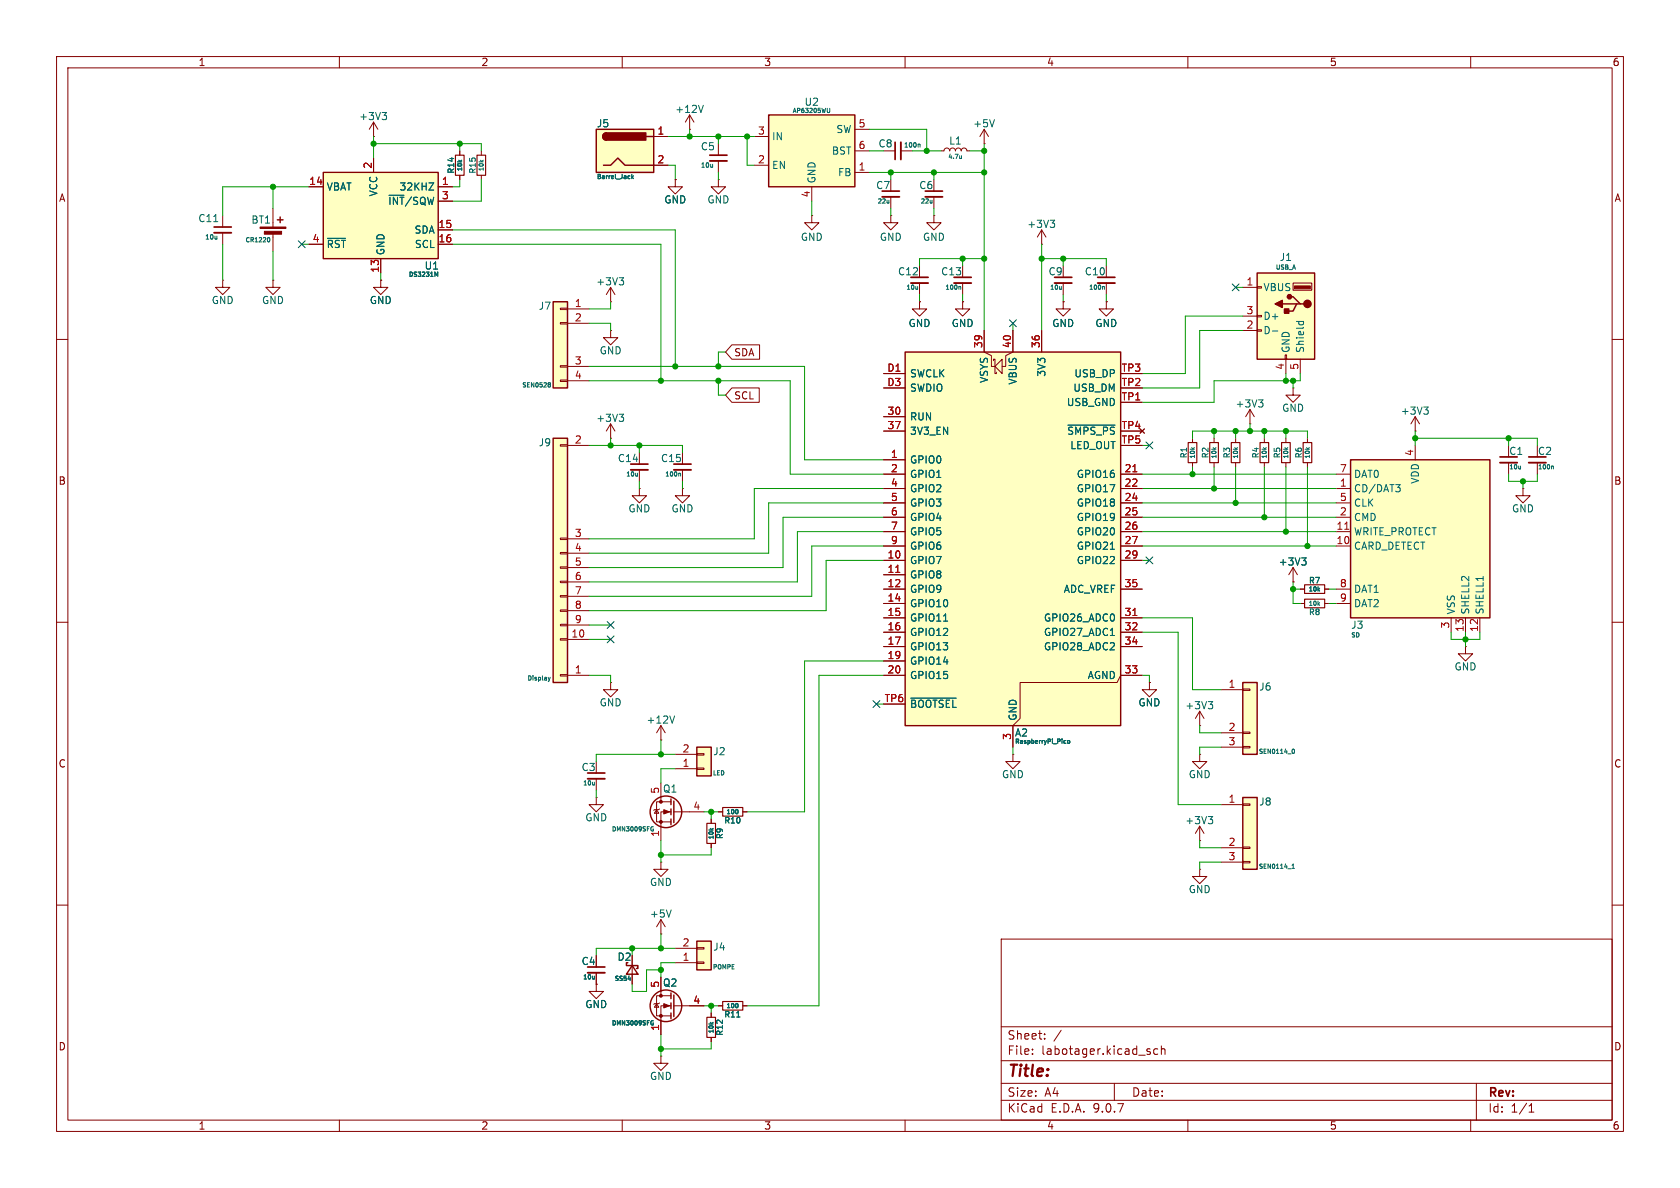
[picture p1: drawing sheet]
<svg xmlns="http://www.w3.org/2000/svg" width="297mm" height="210mm" viewBox="0 0 297 210" stroke-linecap="round" stroke-linejoin="round" font-family="sans-serif">
<g fill="none" stroke="#840000" stroke-width=".18">
<path d="M10 10h277v190h-277zM12 12h273v186h-273zM60 10v2M110 10v2M160 10v2M210 10v2M260 10v2M119.4 31.8v1.2h1.2l-1.2 1.3-1.3-1.3h1.3M119.4 31.8h.1M121.9 22.9h.1M121.9 20.3l.8 1.3M121.9 20.3l-.7 1.3"/>
<path d="M121.9 20.3v2.6M127 31.8v1.2h1.3l-1.3 1.3-1.3-1.3h1.3M127 31.8h.1M127 25.4v2M127 28.4v2.1M10 60h2M285 60h2M120.6 86.4v1.2h1.3l-1.3 1.3-1.2-1.3h1.2M120.6 86.4h.1M120.6 80v2M120.6 83.1v2M269.2 86.4v1.2h1.3l-1.3 1.3-1.2-1.3h1.2"/>
<path d="M269.2 86.4h.1M271.8 81.8v2M10 110h2M229.9 104.1h.7M234.2 104.1h.7M259.1 114.3v1.3h1.2l-1.2 1.2-1.3-1.2h1.3M259.1 114.3h.1M285 110h2M10 160h2M177 166h108v32h-108zM285 160h2M60 198v2"/>
<path d="M110 198v2M160 198v2M177 194.5h108M177 191.5h108M177 187.5h108M177 181.5h108M182.5 186.3v.1M182.5 185.5v.1M184.7 183.6v.1M184.7 182.8v.1M187.6 182.1l-1.3 2M197 191.5v3"/>
<path d="M203.2 185.9l.2 .2-.2 .3M203.2 185.4l.1 .1M204.7 185.5l-.5-.1-.2 .3v.4l.1 .2h.6M205.3 185.5l.2-.1 .4 .1 .1 .9M205.3 184.9v1.5M210 198v2M260 198v2M261 191.5v6.5M270.3 196.6h.9M270.3 195.5l.4-.4v1.5"/>
</g>
<path d="M230.6 103.4h3.6v1.5h-3.6z" fill="none" stroke="#840000" stroke-width=".2"/>
<path d="M125.5 27.4h3M119.1 82h3.1M270.3 80.8h3" fill="none" stroke="#840000" stroke-width=".3"/>
<path d="M125.5 28.4h3M119.1 83.1h3.1M270.3 81.8h3" fill="none" stroke="#840000" stroke-width=".33"/>
<path d="M124.3 18.6l-.4 1.3M126 29v.6M126 29.5h-.1M120.1 83.7l.2 .1v.4M274.4 82.4l.2 .1v.4" fill="none" stroke="#006464" stroke-width=".18"/>
<path d="M135.9 20.3h15.2v12.7h-15.2z" fill="#ffffc2"/>
<path d="M135.9 20.3h15.2v12.7h-15.2z" fill="none" stroke="#840000" stroke-width=".25"/>
<g fill="none" stroke="#840000" stroke-width=".18">
<path d="M133.3 24.1h2.6M133.3 29.2h2.6M143.5 38.1v1.3h-1.3l1.3 1.2 1.3-1.2h-1.3M143.5 38.1h.1M143.5 33v2.6M151.1 22.9h2.6M151.1 26.7h2.6M151.1 30.5h2.6M250.2 76.2h.1M250.2 73.7l.8 1.2M250.2 73.7l-.8 1.2M250.2 73.7v2.5"/>
<path d="M266.7 81.8v2M107.9 120.7v1.2h1.3l-1.3 1.3-1.2-1.3h1.2M107.9 120.7h.1M116.8 130.8h.1M116.8 128.3l.8 1.2M116.8 128.3l-.7 1.2M116.8 128.3v2.5M105.4 172v2M116.8 165.1h.1M116.8 162.6v2.5M116.8 162.6l-.7 1.2M116.8 162.6l.8 1.2"/>
</g>
<path d="M146.7 19.1v.7l-.3 .1M251.7 72h.8l-.4 .4M252.2 72.4l.3 .3v.3l-.3 .2M119.3 126.6l-.5 1.2M118.7 160.9l-.5 1.2" fill="none" stroke="#006464" stroke-width=".18"/>
<path d="M265.2 80.8h3M103.9 170.9h3" fill="none" stroke="#840000" stroke-width=".3"/>
<path d="M265.2 81.8h3M103.9 172h3" fill="none" stroke="#840000" stroke-width=".33"/>
<path d="M123.2 166.4h2.5v5.1h-2.5z" fill="#ffffc2"/>
<g fill="none" stroke="#840000" stroke-width=".25">
<path d="M118.6 141.2v1M118.6 143v1M118.6 144.8v1M119.1 141.6v3.8M123.2 166.4h2.5v5.1h-2.5z"/>
<circle cx="117.7" cy="143.5" r="2.79"/>
</g>
<path d="M105.4 141v1.2h-1.3l1.3 1.3 1.3-1.3h-1.3M105.4 141h.1M116.1 143.1l.4 .7h-.8zM116.6 143l-.1 .1h-.8l-.1 .2M116.8 141v.7M118.6 141.7h-2.5v3.6h2.5M118.6 143.5h-1.8v5.1M119.1 143.5h5.4M119.4 170.2h3.8M119.4 167.6h3.8M123.2 170.1h1.3v.2h-1.3zM123.2 167.5h1.3v.3h-1.3z" fill="none" stroke="#840000" stroke-width=".18"/>
<g fill="#840000" stroke="#840000" stroke-width=".18">
<path d="M117.3 143.1l1.1 .4-1.1 .4z"/>
<circle cx="116.8" cy="141.7" r=".25"/>
<circle cx="116.8" cy="145.3" r=".25"/>
</g>
<path d="M115.2 146.2h.3M115.4 146.6h.1v.2" fill="none" stroke="#006464" stroke-width=".18"/>
<path d="M238.8 81.3h24.6v27.9h-24.6z" fill="#ffffc2"/>
<path d="M238.8 81.3h24.6v27.9h-24.6z" fill="none" stroke="#840000" stroke-width=".25"/>
<g fill="none" stroke="#840000" stroke-width=".18">
<path d="M162.6 47v2M162.6 50v2.1M170.2 47v2M170.2 50v2.1M250.2 78.7v2.6M236.2 83.8h2.6M236.2 86.4h2.6M236.2 88.9h2.6M236.2 91.4h2.6M236.2 94h2.6M236.2 96.5h2.6M236.2 104.1h2.6"/>
<path d="M236.2 106.7h2.6M256.5 109.2v2.6M259.1 109.2v2.6M261.6 109.2v2.6M105.4 137.7v2M116.8 152.4v1.3h-1.2l1.2 1.2 1.3-1.2h-1.3M116.8 152.4h.1M125.7 144.8v.7M125.7 149.1v.8M127 143.5h.8M131.3 143.5h.8"/>
</g>
<path d="M169.6 50.6l.2 .1v.4M246.7 85.7h.8l-.4 .5M247.3 86.2l.2 .2v.3l-.2 .2M130.4 143.1l.1 .3-.1 .4" fill="none" stroke="#006464" stroke-width=".18"/>
<path d="M237.7 93.6h.8" fill="none" stroke="#a90000" stroke-width=".18"/>
<path d="M161 49h3.1M168.7 49h3M103.9 136.7h3" fill="none" stroke="#840000" stroke-width=".3"/>
<path d="M161 50h3.1M168.7 50h3M103.9 137.7h3" fill="none" stroke="#840000" stroke-width=".33"/>
<path d="M125 145.5h1.5v3.6h-1.5zM127.8 142.7h3.5v1.6h-3.5z" fill="none" stroke="#840000" stroke-width=".2"/>
<path d="M123.2 132.1h2.5v5.1h-2.5z" fill="#ffffc2"/>
<path d="M123.2 132.1h2.5v5.1h-2.5z" fill="none" stroke="#840000" stroke-width=".25"/>
<path d="M162.6 53.3v1.3h-1.3l1.3 1.3 1.2-1.3h-1.2M162.6 53.3h.1M195.6 53.3v1.3h-1.3l1.3 1.3 1.2-1.3h-1.2M195.6 53.3h.1M119.4 135.9h3.8M119.4 133.4h3.8M123.2 135.8h1.3v.2h-1.3zM123.2 133.2h1.3v.3h-1.3z" fill="none" stroke="#840000" stroke-width=".18"/>
<path d="M160 62.2h38.1v66.1h-38.1z" fill="#ffffc2"/>
<path d="M160 62.2h38.1v66.1h-38.1z" fill="none" stroke="#840000" stroke-width=".25"/>
<g fill="none" stroke="#840000" stroke-width=".18">
<path d="M170.2 53.3v1.3h-1.3l1.3 1.3 1.2-1.3h-1.2M170.2 53.3h.1M174 58.4v3.8l1.3 .7v1.9h.6M179.1 58.4v3.8l-1.3 .7v1.9h-.6M184.1 58.4v3.8M156.2 66h3.8M156.2 68.6h3.8M156.2 73.7h3.8M156.2 76.2h3.8M175.6 63.8v-.3h.3v2.5h.2v-.2M175.9 64.8l1.3-1.3v2.5zM198.1 66h3.8"/>
<path d="M198.1 68.6h3.8M198.1 76.2h3.8M198.1 71.1h3.8M198.1 78.7h3.8M201.5 75.8l.8 .8M202.3 75.8l-.8 .8M156.2 81.3h3.8M156.2 83.8h3.8M156.2 86.4h3.8M156.2 88.9h3.8M156.2 91.4h3.8M156.2 94h3.8"/>
<path d="M156.2 96.5h3.8M156.2 99.1h3.8M198.1 83.8h3.8M198.1 86.4h3.8M198.1 88.9h3.8M198.1 91.4h3.8M198.1 94h3.8M198.1 96.5h3.8M198.1 99.1h3.8M156.2 101.6h3.8M156.2 104.1h3.8M156.2 106.7h3.8"/>
<path d="M156.2 109.2h3.8M156.2 111.8h3.8M156.2 114.3h3.8M156.2 116.8h3.8M156.2 119.4h3.8M198.1 104.1h3.8M198.1 109.2h3.8M198.1 111.8h3.8M198.1 114.3h3.8M201.9 119.4h-3.8l-.6 1.3h-17.2v6.3l-1.2 1.3v3.8M156.2 124.5h3.8"/>
</g>
<path d="M200.3 83.4h.7M158.4 101.2h.7M200.3 108.8h.7" fill="none" stroke="#a90000" stroke-width=".18"/>
<path d="M188.8 75.2h8.3M196.3 97.1h.7M166.8 109.8h.7M196.3 112.3h.7M161 123.4h8M188.7 131.3l.2 .1h.2M189.1 130.9h-.2l-.2 .1M189.1 130.9v.1M189.1 131v.3M189.1 131.3v.1" fill="none" stroke="#006464" stroke-width=".18"/>
<path d="M97.8 53.3h2.5v15.3h-2.5z" fill="#ffffc2"/>
<path d="M97.8 53.3h2.5v15.3h-2.5z" fill="none" stroke="#840000" stroke-width=".25"/>
<g fill="none" stroke="#840000" stroke-width=".18">
<path d="M85.1 26.7v.7M85.1 31v.8M99.1 54.5h1.2v.2h-1.2zM99.1 57h1.2v.3h-1.2zM100.3 54.6h3.8M100.3 57.2h3.8M107.9 58.4v1.3h1.3l-1.3 1.3-1.2-1.3h1.2M107.9 58.4h.1M107.9 53.3h.1M107.9 50.8l.8 1.3M107.9 50.8l-.7 1.3M107.9 50.8v2.5"/>
<path d="M188 53.3v1.3h-1.3l1.3 1.3 1.2-1.3h-1.2M188 53.3h.1M99.1 64.6h1.2v.3h-1.2zM99.1 67.2h1.2v.2h-1.2zM100.3 64.8h3.8M100.3 67.3h3.8"/>
</g>
<path d="M109.5 49.1h.7l-.4 .5M110 49.6l.2 .2v.3l-.2 .3M97 67.7l.3 .1-.1 .2M97 68h.2M97.2 68l.1 .3-.3 .1" fill="none" stroke="#006464" stroke-width=".18"/>
<path d="M84.3 27.4h1.6v3.6h-1.6z" fill="none" stroke="#840000" stroke-width=".2"/>
<path d="M105.4 22.9h10.2v7.6h-10.2z" fill="#ffffc2"/>
<path d="M105.4 22.9h10.2v7.6h-10.2zM106.7 29.2h1.2l1.3-1.3 1.3 1.3h5.1M107.2 23.5a.64 .64 0 0 0-.6 .6 .64 .64 0 0 0 .6 .7M114.3 24.1h1.3" fill="none" stroke="#840000" stroke-width=".25"/>
<g fill="#840000" stroke="#840000" stroke-width=".25">
<path d="M106.7 23.7l.5-.2v1.3a.63 .63 0 0 1-.6-.4 .63 .63 0 0 1 .1-.7z"/>
<path d="M107.2 23.5h7v1.3h-7z"/>
</g>
<path d="M115.6 24.1h2.5M115.6 29.2h2.5M67.3 49.5v1.3h1.3l-1.3 1.3-1.3-1.3h1.3M67.3 49.5h.1" fill="none" stroke="#840000" stroke-width=".18"/>
<path d="M111.8 31.3l.2 .3M112 31.1l-.3 .3" fill="none" stroke="#006464" stroke-width=".18"/>
<path d="M57.1 30.5h20.4v15.2h-20.4z" fill="#ffffc2"/>
<g fill="none" stroke="#840000" stroke-width=".25">
<path d="M49 38.9h1M49.5 38.4v1M57.1 30.5h20.4v15.2h-20.4zM111 170.2h-.3v.5h2.1v.5h-.3M111.8 170.7l1 1.5h-2.1zM118.6 175.5v1M118.6 177.3v1M118.6 179.1v1M119.1 175.9v3.8"/>
<circle cx="117.7" cy="177.8" r="2.79"/>
</g>
<g fill="none" stroke="#840000" stroke-width=".18">
<path d="M39.4 38.1v2M48.3 36.8v3.3M54.6 33h2.5M66 24.1h.1M66 21.6v2.5M66 27.9v2.6M66 21.6l.8 1.3M66 21.6l-.7 1.3M77.5 33h2.5M77.5 35.6h2.5M81.3 26.7v.7M81.3 31v.8"/>
<path d="M39.4 49.5v1.3h1.2l-1.2 1.3-1.3-1.3h1.3M39.4 49.5h.1M39.4 41.1v2.1M48.3 49.5v1.3h1.2l-1.2 1.3-1.3-1.3h1.3M48.3 49.5h.1M48.3 41.1v3.4M54.6 43.2h2.5M67.3 45.7v2.6M77.5 40.6h2.5M77.5 43.2h2.5M188 50v2.1M195.6 47v2"/>
<path d="M195.6 50v2.1M107.9 77.5h.1M107.9 74.9l.8 1.3M107.9 74.9l-.7 1.3M107.9 74.9v2.6M210.8 77.5v.7M214.6 77.5v.7M218.4 77.5v.7M223.5 77.5v.7M227.3 77.5v.7M231.1 77.5v.7M113 86.4v1.2h1.3l-1.3 1.3-1.2-1.3h1.2"/>
<path d="M113 86.4h.1M113 80v2M113 83.1v2M210.8 81.8v.8M214.6 81.8v.8M218.4 81.8v.8M223.5 81.8v.8M227.3 81.8v.8M231.1 81.8v.8M105.4 174v1.3h-1.3l1.3 1.2 1.3-1.2h-1.3M105.4 174h.1M111.8 168.9v5.1"/>
<path d="M116.1 177.4l.4 .7h-.8zM116.6 177.3l-.1 .1h-.8l-.1 .1M116.8 175.3v.7M118.6 176h-2.5v3.6h2.5M118.6 177.8h-1.8v5.1M119.1 177.8h5.4M125.7 179.1v.7M127 177.8h.8M131.3 177.8h.8M116.8 186.7v1.3h-1.2l1.2 1.2 1.3-1.2h-1.3M116.8 186.7h.1M125.7 183.4v.8"/>
</g>
<g fill="none" stroke="#006464" stroke-width=".18">
<path d="M67.6 19.9h.7l-.4 .5M37.8 39.2h.7M68.1 20.4l.2 .2v.3l-.2 .3M75.8 32.3h.9l-.9 1.3h.9M38.3 41.7v.6M38.3 42.2h.1M47.5 42a.41 .41 0 0 1 .2 .4 .41 .41 0 0 1-.2 .4M57.9 42.1h3.2M77.1 48.6l.3-.5v.8M195 50.6l.2 .1v.4M109.5 73.2h.7l-.4 .5M110 73.7l.2 .2v.4l-.2 .2"/>
<path d="M111 173.1h.5M130.2 179.8h.6M130.4 177.4l.1 .3-.1 .4M115.2 180.5h.3M115.4 180.9h.1v.2"/>
</g>
<path d="M80.5 27.4h1.5v3.6h-1.5zM210.1 78.2h1.5v3.6h-1.5zM213.9 78.2h1.5v3.6h-1.5zM217.7 78.2h1.5v3.6h-1.5zM222.8 78.2h1.5v3.6h-1.5zM226.6 78.2h1.5v3.6h-1.5zM230.4 78.2h1.5v3.6h-1.5zM125 179.8h1.5v3.6h-1.5zM127.8 177h3.5v1.6h-3.5z" fill="none" stroke="#840000" stroke-width=".2"/>
<g fill="#840000" stroke="#840000" stroke-width=".18">
<path d="M46 40.1h4.5v.3h-4.5z"/>
<path d="M46.7 40.9h3.1v.5h-3.1z"/>
<path d="M117.3 177.4l1.1 .4-1.1 .4z"/>
<circle cx="116.8" cy="176" r=".25"/>
<circle cx="116.8" cy="179.6" r=".25"/>
</g>
<path d="M37.8 40.1h3.1M186.4 49h3.1M194.1 49h3M111.5 82h3.1" fill="none" stroke="#840000" stroke-width=".3"/>
<path d="M37.8 41.1h3.1M186.4 50h3.1M194.1 50h3M111.5 83.1h3.1" fill="none" stroke="#840000" stroke-width=".33"/>
<path d="M97.8 77.5h2.5v43.2h-2.5z" fill="#ffffc2"/>
<path d="M97.8 77.5h2.5v43.2h-2.5z" fill="none" stroke="#840000" stroke-width=".25"/>
<g fill="none" stroke="#840000" stroke-width=".18">
<path d="M156.2 26.7h2M157.5 38.1v1.3h-1.3l1.3 1.2 1.2-1.2h-1.2M157.5 38.1h.1M157.5 34.8v2M159.3 26.7h2M165.1 38.1v1.3h-1.3l1.3 1.2 1.3-1.2h-1.3M165.1 38.1h.1M165.1 34.8v2M166.4 26.7h.5l.1-.4 .4-.1 .3 .1 .2 .4 .1-.4 .4-.1 .4 .1 .1 .4 .2-.4 .3-.1 .4 .1 .1 .4 .2-.4 .3-.1 .4 .1 .1 .4h.5M174 25.4h.1M174 22.9l-.8 1.2M174 22.9l.8 1.2"/>
<path d="M174 22.9v2.5M184.1 43.2h.1M184.1 40.6l.8 1.3M184.1 40.6l-.7 1.3M184.1 40.6v2.6M99.1 78.6h1.2v.3h-1.2zM100.3 78.7h3.8M99.1 95.1h1.2v.3h-1.2zM99.1 97.7h1.2v.2h-1.2zM100.3 95.3h3.8M100.3 97.8h3.8M99.1 100.2h1.2v.3h-1.2z"/>
<path d="M99.1 102.7h1.2v.3h-1.2zM99.1 105.3h1.2v.2h-1.2zM99.1 107.8h1.2v.3h-1.2zM99.1 110.4h1.2v.2h-1.2zM99.1 112.9h1.2v.3h-1.2zM99.1 119.3h1.2v.2h-1.2zM100.3 100.3h3.8M100.3 102.9h3.8M100.3 105.4h3.8M100.3 108h3.8M100.3 110.5h3.8M100.3 113h3.8"/>
<path d="M100.3 119.4h3.8"/>
</g>
<path d="M162.4 25.5l.3 .1v.4M170 27.5v.5M170 28h-.1M175.8 21.2l-.4 1.2M185.7 38.9h.7l-.4 .5M186.2 39.4l.2 .3v.3l-.2 .2M97.3 119.7l-.2 .5" fill="none" stroke="#006464" stroke-width=".18"/>
<path d="M156 33.8h3M158.2 25.1v3.1M163.6 33.8h3" fill="none" stroke="#840000" stroke-width=".3"/>
<path d="M156 34.8h3M159.3 25.1v3.1M163.6 34.8h3" fill="none" stroke="#840000" stroke-width=".33"/>
<path d="M222.2 48.3h10.2v15.2h-10.2z" fill="#ffffc2"/>
<path d="M222.2 48.3h10.2v15.2h-10.2zM226.7 53.7h2.5M228 52.5h.6l1.3 1.2h.6M229.9 53.7h-.7l-.6 1.3h-1.3" fill="none" stroke="#840000" stroke-width=".25"/>
<g fill="#840000" stroke="#840000" stroke-width=".25">
<path d="M227.1 54.6h.7v.8h-.7z"/>
<path d="M225.4 53.7l1.3-.6v1.3z"/>
<circle cx="231.1" cy="53.7" r=".63"/>
<circle cx="228" cy="52.5" r=".38"/>
</g>
<path d="M228.9 50.5h2.7v.6h-2.7z" fill="#840000" stroke="#840000" stroke-width=".18"/>
<g fill="none" stroke="#840000" stroke-width=".18">
<path d="M219.7 50.8h2.5M219.7 55.9h2.5M219.7 58.4h2.5M222.2 50.7h.8v.2h-.8zM222.2 55.8h.8v.2h-.8zM222.2 58.3h.8v.2h-.8zM228.6 50h3.3v1.3h-3.3zM221 74.9h.1M221 72.4l-.8 1.3M221 72.4l.7 1.3M221 72.4v2.5M227.2 62.7h.3v.8h-.3z"/>
<path d="M227.3 63.5v2.5M228.6 68.6v1.3h1.3l-1.3 1.2-1.3-1.2h1.3M228.6 68.6h.1M229.9 63.5v2.5"/>
</g>
<path d="M224.9 58.5h1M229.2 56.8h1.2M229.7 56.8l-.1 .4M230.4 56.8v.4M222.5 70.7h.8l-.4 .5M223 71.2l.3 .2v.3l-.3 .3" fill="none" stroke="#006464" stroke-width=".18"/>
<path d="M219.7 120.7h2.5v12.7h-2.5z" fill="#ffffc2"/>
<path d="M219.7 120.7h2.5v12.7h-2.5z" fill="none" stroke="#840000" stroke-width=".25"/>
<g fill="none" stroke="#840000" stroke-width=".18">
<path d="M179.1 133.4v1.2h1.2l-1.2 1.3-1.3-1.3h1.3M179.1 133.4h.1M203.2 120.7v1.2h1.3l-1.3 1.3-1.3-1.3h1.3M203.2 120.7h.1M212.1 128.3h.1M212.1 133.4v1.2h-1.3l1.3 1.3 1.3-1.3h-1.3M212.1 133.4h.1M212.1 125.7l-.8 1.3M212.1 125.7l.8 1.3M212.1 125.7v2.6M215.9 121.9h3.8M215.9 129.5h3.8"/>
<path d="M215.9 132.1h3.8M219.7 121.8h1.3v.2h-1.3zM219.7 129.4h1.3v.3h-1.3zM219.7 132h1.3v.2h-1.3z"/>
</g>
<path d="M213.6 124h.8l-.4 .5M214.1 124.5l.3 .2v.4l-.3 .2M228.4 132.6l.2-.2a.37 .37 0 0 1 .3 .4 .37 .37 0 0 1-.4 .4l-.1-.2" fill="none" stroke="#006464" stroke-width=".18"/>
<path d="M219.7 141h2.5v12.7h-2.5z" fill="#ffffc2"/>
<path d="M219.7 141h2.5v12.7h-2.5z" fill="none" stroke="#840000" stroke-width=".25"/>
<g fill="none" stroke="#840000" stroke-width=".18">
<path d="M54.6 33h2.5M66 27.9v2.6M77.5 33h2.5M77.5 35.6h2.5M81.3 26.7v.7M81.3 31v.8M115.6 24.1h2.5M115.6 29.2h2.5M119.4 31.8h.1M54.6 43.2h2.5M67.3 49.5h.1M67.3 45.7v2.6"/>
<path d="M77.5 40.6h2.5M77.5 43.2h2.5M162.6 53.3h.1M170.2 53.3h.1M174 58.4v3.8M179.1 58.4v3.8M184.1 58.4v3.8M188 53.3h.1M195.6 53.3h.1M129.4 68.6h4.8v2.5h-4.8l-1.1-1.2zM129.4 61h4.9v2.5h-4.9l-1.1-1.3zM156.2 66h3.8"/>
<path d="M156.2 68.6h3.8M156.2 73.7h3.8M156.2 76.2h3.8M198.1 66h3.8M198.1 68.6h3.8M198.1 76.2h3.8M198.1 71.1h3.8M198.1 78.7h3.8M201.5 75.8l.8 .8M202.3 75.8l-.8 .8M156.2 81.3h3.8M156.2 83.8h3.8"/>
<path d="M156.2 86.4h3.8M156.2 88.9h3.8M156.2 91.4h3.8M156.2 94h3.8M156.2 96.5h3.8M156.2 99.1h3.8M198.1 83.8h3.8M198.1 86.4h3.8M198.1 88.9h3.8M198.1 91.4h3.8M198.1 94h3.8M198.1 96.5h3.8"/>
<path d="M198.1 99.1h3.8M156.2 106.7h3.8M156.2 101.6h3.8M156.2 104.1h3.8M156.2 109.2h3.8M156.2 111.8h3.8M156.2 114.3h3.8M156.2 116.8h3.8M156.2 119.4h3.8M198.1 104.1h3.8M198.1 109.2h3.8M198.1 111.8h3.8"/>
<path d="M198.1 114.3h3.8M198.1 119.4h3.8M228.6 102.9h.1M228.6 100.3l-.8 1.3M228.6 100.3l.8 1.3M228.6 100.3v2.6M229.9 106.7h.7M229.9 104.1h.7M234.2 106.7h.7M234.2 104.1h.7M156.2 124.5h3.8M179.1 128.3v3.8"/>
<path d="M203.2 120.7h.1M125.7 144.8v.7M125.7 149.1v.8M127 143.5h.8M131.3 143.5h.8M212.1 153.7v1.2h-1.3l1.3 1.3 1.3-1.3h-1.3M212.1 153.7h.1M212.1 148.6h.1M212.1 146.1l-.8 1.2M212.1 146.1l.8 1.2M212.1 146.1v2.5M215.9 142.2h3.8"/>
<path d="M215.9 149.9h3.8M215.9 152.4h3.8M219.7 142.1h1.3v.3h-1.3zM219.7 149.7h1.3v.3h-1.3zM219.7 152.3h1.3v.2h-1.3zM105.4 174h.1M105.4 172v2M111.8 168.9v1.8M111.8 172.2v1.8M121.9 177.8h2.6M125.7 179.1v.7M127 177.8h.8"/>
<path d="M131.3 177.8h.8M116.8 180.3v2.6M125.7 183.4v.8"/>
</g>
<g fill="none" stroke="#006464" stroke-width=".18">
<path d="M75.8 32.3h.9l-.9 1.3h.9M111.8 31.3l.2 .3M112 31.1l-.3 .3M57.9 42.1h3.2M77.1 48.6l.3-.5v.8M188.8 75.2h8.3M196.3 97.1h.7M230.1 98.6h.8l-.4 .5M230.7 99.1l.2 .2v.4l-.2 .2M166.8 109.8h.7M196.3 112.3h.7M161 123.4h8"/>
<path d="M188.7 131.3l.2 .1h.2M189.1 130.9h-.2l-.2 .1M189.1 130.9v.1M189.1 131v.3M189.1 131.3v.1M130.4 143.1l.1 .3-.1 .4M213.6 144.3h.8l-.4 .5M214.1 144.8l.3 .3v.3l-.3 .2M228.4 153.5h.4M228.4 153l.2-.3v.8M111 173.1h.5M130.2 179.8h.6"/>
<path d="M130.4 177.4l.1 .3-.1 .4M115.2 180.5h.3M115.4 180.9h.1v.2"/>
</g>
<path d="M230.6 105.9h3.6v1.5h-3.6z" fill="none" stroke="#840000" stroke-width=".2"/>
<g fill="none" stroke="#009600" stroke-width=".18">
<path d="M48.3 33v3.8M54.6 33h-15.2v5.1M66 24.1v3.8M66 25.4h19.1v1.3M81.3 31.8v1.2h-1.3M81.3 25.4v1.3M85.1 31.8v3.8h-5.1M118.1 29.2h1.3v2.6M118.1 24.1h15.2M121.9 22.9v1.2M127 24.1v1.3M127 30.5v1.3"/>
<path d="M132.1 24.1v5.1h1.2M143.5 35.6v2.5M153.7 30.5h20.3M153.7 26.7h2.5M153.7 22.9h10.1v3.8M157.5 30.5v1.3M157.5 36.8v1.3M161.3 26.7h5.1M165.1 30.5v1.3M165.1 36.8v1.3M171.4 26.7h2.6M174 25.4v33"/>
<path d="M39.4 43.2v6.3M48.3 44.5v5M53.3 43.2h1.3M67.3 48.3v1.2M80 43.2h36.8v24.1M80 40.6h39.4v24.2M104.1 57.2h3.8v1.2M107.9 53.3v1.3h-3.8M162.6 52.1v1.2M170.2 45.7v1.3M170.2 52.1v1.2M174 45.7h-11.4v1.3"/>
<path d="M179.1 57.2v1.2M184.1 45.7h11.5v1.3M184.1 43.2v15.2M188 45.7v1.3M188 52.1v1.2M195.6 52.1v1.2M218.4 50.8h1.3M219.7 58.4h-7.6v10.2h-10.2M219.7 55.9h-10.2v10.1h-7.6M104.1 67.3h35.6v16.5h16.5M104.1 78.7h16.5v1.3M104.1 64.8h38.1v16.5h14"/>
<path d="M107.9 77.5v1.2M113 78.7v1.3M127 67.3v2.6h1.3M128.3 62.2h-1.3v2.6M201.9 78.7h1.3M210.8 77.5v-1.3h20.3v1.3M214.6 76.2v1.3M218.4 76.2v1.3M221 74.9v1.3M223.5 76.2v1.3M227.3 66v1.3M227.3 76.2v1.3"/>
<path d="M228.6 67.3v1.3M229.9 66v1.3h-15.3v3.8h-12.7M250.2 76.2v2.5M250.2 77.5h21.6v1.2M266.7 77.5v1.2M113 85.1v1.3M120.6 85.1v1.3M156.2 86.4h-22.9v8.9h-29.2M156.2 91.4h-17.8v8.9h-34.3M156.2 96.5h-12.7v8.9h-39.4M156.2 94h-15.2v8.9h-36.9M156.2 99.1h-10.2v8.9h-41.9"/>
<path d="M156.2 88.9h-20.3v8.9h-31.8M201.9 86.4h34.3M201.9 91.4h34.3M201.9 96.5h34.3M201.9 94h34.3M201.9 99.1h1.3M201.9 88.9h34.3M201.9 83.8h34.3M210.8 82.6v1.2M214.6 82.6v3.8M218.4 82.6v6.3M223.5 82.6v8.8"/>
<path d="M227.3 82.6v11.4M231.1 82.6v13.9M266.7 83.8v1.3h5.1v-1.3M269.2 85.1v1.3M104.1 113h3.8M104.1 119.4h3.8v1.3M104.1 110.5h3.8M156.2 119.4h-11.4v58.4h-12.7M156.2 116.8h-14v26.7h-10.1M201.9 111.8h6.4v30.4h7.6M201.9 119.4h1.3v1.3M201.9 109.2h8.9v12.7h5.1"/>
<path d="M228.6 102.9v3.8h1.3M228.6 104.1h1.3M234.9 106.7h1.3M234.9 104.1h1.3M256.5 111.8v1.2h5.1v-1.2M259.1 111.8v2.5M105.4 139.7v1.3M116.8 130.8v2.6M119.4 133.4h-14v1.2M119.4 135.9h-2.6v2.5M154.9 124.5h1.3M179.1 132.1v1.3"/>
<path d="M212.1 128.3v1.2h3.8M215.9 132.1h-3.8v1.3M116.8 148.6v3.8M124.5 143.5h2.5M125.7 143.5v1.3M125.7 149.9v1.2h-8.9M212.1 148.6v1.3h3.8M215.9 152.4h-3.8v1.3M111.8 167.6v1.3M116.8 171.5h-2.5v3.8h-2.5v-1.3M116.8 165.1v2.5M119.4 167.6h-14v1.3"/>
<path d="M119.4 170.2h-2.6v2.5M124.5 177.8h2.5M125.7 177.8v1.3M116.8 182.9v3.8M125.7 184.2v1.2h-8.9"/>
</g>
<g fill="none" stroke="#000084" stroke-width=".18">
<path d="M52.7 42.6l1.2 1.2M53.9 42.6l-1.2 1.2M178.5 56.5l1.2 1.3M179.7 56.5l-1.2 1.3M217.8 50.2l1.2 1.2M219 50.2l-1.2 1.2M202.6 78.1l1.2 1.2M203.8 78.1l-1.2 1.2M202.6 98.5l1.2 1.2M203.8 98.5l-1.2 1.2M107.3 109.9l1.3 1.2M107.3 112.4l1.3 1.2"/>
<path d="M108.6 109.9l-1.3 1.2M108.6 112.4l-1.3 1.2M154.3 123.9l1.2 1.2M155.5 123.9l-1.2 1.2"/>
</g>
<path d="M200.3 83.4h.7M158.4 101.2h.7M200.3 108.8h.7" fill="none" stroke="#a90000" stroke-width=".18"/>
<g fill="#009600" stroke="#009600" stroke-width=".18">
<circle cx="259.1" cy="113" r=".46"/>
<circle cx="269.2" cy="85.1" r=".46"/>
<circle cx="266.7" cy="77.5" r=".46"/>
<circle cx="250.2" cy="77.5" r=".46"/>
<circle cx="184.1" cy="45.7" r=".46"/>
<circle cx="188" cy="45.7" r=".46"/>
<circle cx="223.5" cy="76.2" r=".46"/>
<circle cx="210.8" cy="83.8" r=".46"/>
<circle cx="214.6" cy="86.4" r=".46"/>
<circle cx="218.4" cy="88.9" r=".46"/>
<circle cx="223.5" cy="91.4" r=".46"/>
<circle cx="227.3" cy="94" r=".46"/>
<circle cx="231.1" cy="96.5" r=".46"/>
<circle cx="228.6" cy="104.1" r=".46"/>
<circle cx="221" cy="76.2" r=".46"/>
<circle cx="214.6" cy="76.2" r=".46"/>
<circle cx="218.4" cy="76.2" r=".46"/>
<circle cx="227.3" cy="76.2" r=".46"/>
<circle cx="227.3" cy="67.3" r=".46"/>
<circle cx="228.6" cy="67.3" r=".46"/>
<circle cx="174" cy="30.5" r=".46"/>
<circle cx="174" cy="26.7" r=".46"/>
<circle cx="157.5" cy="30.5" r=".46"/>
<circle cx="165.1" cy="30.5" r=".46"/>
<circle cx="163.8" cy="26.7" r=".46"/>
<circle cx="170.2" cy="45.7" r=".46"/>
<circle cx="174" cy="45.7" r=".46"/>
<circle cx="107.9" cy="78.7" r=".46"/>
<circle cx="113" cy="78.7" r=".46"/>
<circle cx="111.8" cy="167.6" r=".46"/>
<circle cx="116.8" cy="185.4" r=".46"/>
<circle cx="125.7" cy="177.8" r=".46"/>
<circle cx="66" cy="25.4" r=".46"/>
<circle cx="81.3" cy="25.4" r=".46"/>
<circle cx="48.3" cy="33" r=".46"/>
<circle cx="125.7" cy="143.5" r=".46"/>
<circle cx="116.8" cy="151.1" r=".46"/>
<circle cx="116.8" cy="167.6" r=".46"/>
<circle cx="116.8" cy="171.5" r=".46"/>
<circle cx="116.8" cy="133.4" r=".46"/>
<circle cx="127" cy="24.1" r=".46"/>
<circle cx="121.9" cy="24.1" r=".46"/>
<circle cx="132.1" cy="24.1" r=".46"/>
<circle cx="119.4" cy="64.8" r=".46"/>
<circle cx="116.8" cy="67.3" r=".46"/>
<circle cx="127" cy="67.3" r=".46"/>
<circle cx="127" cy="64.8" r=".46"/>
</g>
<text font-size="2.8" fill="#840000" x="178" y="190.9">Title:</text>
<g font-size="2.1" fill="#840000">
<text x="178" y="184">Sheet:</text>
<text x="178" y="186.7">File:</text>
<text x="184.1" y="186.7">labotager.kicad_sch</text>
<text x="178" y="196.9">KiCad</text>
<text x="178" y="194.1">Size:</text>
<text x="184.7" y="194.1">A4</text>
<text x="185.7" y="196.9">E.D.A.</text>
<text x="193.3" y="196.9">9.0.7</text>
<text x="200" y="194.1">Date:</text>
<text x="263" y="194.3">Rev:</text>
<text x="263" y="196.9">Id:</text>
<text x="267.1" y="196.9">1/1</text>
</g>
<g font-size="1.8" fill="#840000">
<text x="35" y="11.9">1</text>
<text x="85" y="11.9">2</text>
<text x="135" y="11.9">3</text>
<text x="185" y="11.9">4</text>
<text x="235" y="11.9">5</text>
<text x="285" y="11.9">6</text>
<text x="10.3" y="35.9">A</text>
<text x="285.3" y="35.9">A</text>
<text x="129.7" y="63.2">SDA</text>
<text x="129.7" y="70.8">SCL</text>
<text x="10.3" y="85.9">B</text>
<text x="285.3" y="85.9">B</text>
<text x="10.3" y="135.9">C</text>
<text x="285.3" y="135.9">C</text>
<text x="102.7" y="170.8">C4</text>
<text x="117.1" y="174.6">Q2</text>
<text x="10.3" y="185.9">D</text>
<text x="285.3" y="185.9">D</text>
<text x="35" y="199.9">1</text>
<text x="85" y="199.9">2</text>
<text x="135" y="199.9">3</text>
<text x="185" y="199.9">4</text>
<text x="235" y="199.9">5</text>
<text x="285" y="199.9">6</text>
</g>
<g font-size="1.8" fill="#006464">
<text x="63.4" y="21.4">+3V3</text>
<text x="105.4" y="22.7">J5</text>
<text x="119.3" y="20.2">+12V</text>
<text x="142.1" y="18.9">U2</text>
<text x="147.8" y="23.7">SW</text>
<text x="172" y="22.7">+5V</text>
<text x="123.8" y="26.8">C5</text>
<text x="136.4" y="25">IN</text>
<text x="147" y="27.5">BST</text>
<text x="155.2" y="26.3">C8</text>
<text x="167.7" y="25.8">L1</text>
<text x="57.7" y="33.9">VBAT</text>
<text x="66.9" y="34.8" transform="rotate(-90 66.9 34.8)">VCC</text>
<text x="70.5" y="33.9">32KHZ</text>
<text x="136.4" y="30.1">EN</text>
<text x="144.4" y="32.5" transform="rotate(-90 144.4 32.5)">GND</text>
<text x="148.1" y="31.3">FB</text>
<text x="154.8" y="33.6">C7</text>
<text x="162.4" y="33.6">C6</text>
<text x="35" y="39.5">C11</text>
<text x="44.3" y="39.7">BT1</text>
<text x="68.5" y="36.4">~{INT}/SQW</text>
<text x="73.2" y="41.5">SDA</text>
<text x="117.3" y="36.2">GND</text>
<text x="125" y="36.2">GND</text>
<text x="181.5" y="40.5">+3V3</text>
<text x="57.7" y="44">~{RST}</text>
<text x="68.2" y="45.2" transform="rotate(-90 68.2 45.2)">GND</text>
<text x="73.3" y="44">SCL</text>
<text x="75" y="47.9">U1</text>
<text x="141.5" y="42.8">GND</text>
<text x="155.4" y="42.8">GND</text>
<text x="163.1" y="42.8">GND</text>
<text x="226.1" y="46.3">J1</text>
<text x="37.3" y="53.9">GND</text>
<text x="46.2" y="53.9">GND</text>
<text x="65.3" y="53.9">GND</text>
<text x="105.3" y="50.6">+3V3</text>
<text x="158.7" y="48.9">C12</text>
<text x="166.3" y="48.9">C13</text>
<text x="185.3" y="48.9">C9</text>
<text x="191.7" y="48.9">C10</text>
<text x="223.3" y="51.7">VBUS</text>
<text x="95.1" y="55">J7</text>
<text x="160.5" y="58">GND</text>
<text x="168.1" y="58">GND</text>
<text x="185.9" y="58">GND</text>
<text x="193.5" y="58">GND</text>
<text x="223.3" y="56.7">D+</text>
<text x="223.3" y="59.3">D-</text>
<text x="105.9" y="62.8">GND</text>
<text x="228.2" y="62.5" transform="rotate(-90 228.2 62.5)">GND</text>
<text x="230.7" y="62.5" transform="rotate(-90 230.7 62.5)">Shield</text>
<text x="160.8" y="66.9">SWCLK</text>
<text x="160.8" y="69.4">SWDIO</text>
<text x="174.9" y="67.8" transform="rotate(-90 174.9 67.8)">VSYS</text>
<text x="179.9" y="68.1" transform="rotate(-90 179.9 68.1)">VBUS</text>
<text x="185" y="66.7" transform="rotate(-90 185 66.7)">3V3</text>
<text x="188.5" y="72">USB_GND</text>
<text x="189.7" y="69.4">USB_DM</text>
<text x="189.8" y="66.9">USB_DP</text>
<text x="105.3" y="74.8">+3V3</text>
<text x="160.8" y="74.5">RUN</text>
<text x="160.8" y="77.1">3V3_EN</text>
<text x="188.6" y="77.1">~{SMPS_PS}</text>
<text x="218.3" y="72.2">+3V3</text>
<text x="226.6" y="73">GND</text>
<text x="247.5" y="73.5">+3V3</text>
<text x="95.1" y="79.1">J9</text>
<text x="109.1" y="81.9">C14</text>
<text x="116.7" y="81.9">C15</text>
<text x="160.8" y="82.1">GPIO0</text>
<text x="189.1" y="79.6">LED_OUT</text>
<text x="266.7" y="80.6">C1</text>
<text x="271.8" y="80.6">C2</text>
<text x="160.8" y="84.7">GPIO1</text>
<text x="160.8" y="87.2">GPIO2</text>
<text x="160.8" y="89.8">GPIO3</text>
<text x="190.3" y="84.7">GPIO16</text>
<text x="190.3" y="87.2">GPIO17</text>
<text x="190.3" y="89.8">GPIO18</text>
<text x="239.3" y="84.7">DAT0</text>
<text x="239.3" y="87.2">CD/DAT3</text>
<text x="239.3" y="89.8">CLK</text>
<text x="251.1" y="85.6" transform="rotate(-90 251.1 85.6)">VDD</text>
<text x="111" y="90.8">GND</text>
<text x="118.6" y="90.8">GND</text>
<text x="160.8" y="92.3">GPIO4</text>
<text x="160.8" y="94.8">GPIO5</text>
<text x="190.3" y="92.3">GPIO19</text>
<text x="190.3" y="94.8">GPIO20</text>
<text x="239.3" y="92.3">CMD</text>
<text x="239.3" y="94.8">WRITE_PROTECT</text>
<text x="267.2" y="90.8">GND</text>
<text x="160.8" y="97.4">GPIO6</text>
<text x="160.8" y="99.9">GPIO7</text>
<text x="190.3" y="97.4">GPIO21</text>
<text x="190.3" y="99.9">GPIO22</text>
<text x="226" y="100.2">+3V3</text>
<text x="239.3" y="97.4">CARD_DETECT</text>
<text x="160.8" y="102.5">GPIO8</text>
<text x="160.8" y="105">GPIO9</text>
<text x="160.8" y="107.5">GPIO10</text>
<text x="188" y="105">ADC_VREF</text>
<text x="239.3" y="105">DAT1</text>
<text x="239.3" y="107.5">DAT2</text>
<text x="160.8" y="110.1">GPIO11</text>
<text x="160.8" y="112.6">GPIO12</text>
<text x="184.5" y="110.1">GPIO26_ADC0</text>
<text x="184.5" y="112.6">GPIO27_ADC1</text>
<text x="238.8" y="111.4">J3</text>
<text x="257.4" y="108.7" transform="rotate(-90 257.4 108.7)">VSS</text>
<text x="259.9" y="108.7" transform="rotate(-90 259.9 108.7)">SHELL2</text>
<text x="262.5" y="108.7" transform="rotate(-90 262.5 108.7)">SHELL1</text>
<text x="160.8" y="115.2">GPIO13</text>
<text x="160.8" y="117.7">GPIO14</text>
<text x="184.5" y="115.2">GPIO28_ADC2</text>
<text x="257" y="118.7">GND</text>
<text x="105.9" y="125.1">GND</text>
<text x="160.8" y="120.2">GPIO15</text>
<text x="160.8" y="125.3">~{BOOTSEL}</text>
<text x="192.2" y="120.2">AGND</text>
<text x="201.2" y="125.1">GND</text>
<text x="209.4" y="125.6">+3V3</text>
<text x="222.5" y="122.3">J6</text>
<text x="114.2" y="128.1">+12V</text>
<text x="179.3" y="130.4">A2</text>
<text x="179.9" y="127.5" transform="rotate(-90 179.9 127.5)">GND</text>
<text x="102.7" y="136.5">C3</text>
<text x="126" y="133.7">J2</text>
<text x="177" y="137.8">GND</text>
<text x="210.1" y="137.8">GND</text>
<text x="117.1" y="140.3">Q1</text>
<text x="222.5" y="142.6">J8</text>
<text x="103.4" y="145.4">GND</text>
<text x="116.6" y="148" transform="rotate(-90 116.6 148)">1</text>
<text x="209.4" y="145.9">+3V3</text>
<text x="114.8" y="156.8">GND</text>
<text x="210.1" y="158.1">GND</text>
<text x="114.8" y="162.4">+5V</text>
<text x="109.1" y="170">D2</text>
<text x="126" y="168.2">J4</text>
<text x="103.4" y="178.4">GND</text>
<text x="114.8" y="191.1">GND</text>
</g>
<g font-size="1.8" fill="#a90000">
<text x="116.1" y="23.9">1</text>
<text x="133.9" y="23.9">3</text>
<text x="151.7" y="22.6">5</text>
<text x="65.8" y="29.9" transform="rotate(-90 65.8 29.9)">2</text>
<text x="116.1" y="29">2</text>
<text x="133.9" y="29">2</text>
<text x="151.7" y="26.4">6</text>
<text x="54.6" y="32.8">14</text>
<text x="78" y="32.8">1</text>
<text x="78" y="35.3">3</text>
<text x="143.3" y="35" transform="rotate(-90 143.3 35)">4</text>
<text x="151.7" y="30.2">1</text>
<text x="77.4" y="40.4">15</text>
<text x="55.2" y="42.9">4</text>
<text x="77.4" y="42.9">16</text>
<text x="67.1" y="48.3" transform="rotate(-90 67.1 48.3)">13</text>
<text x="220.3" y="50.5">1</text>
<text x="101.5" y="54.4">1</text>
<text x="101.5" y="56.9">2</text>
<text x="220.3" y="55.6">3</text>
<text x="220.3" y="58.2">2</text>
<text x="101.5" y="64.5">3</text>
<text x="156.8" y="65.8">D1</text>
<text x="173.7" y="61.6" transform="rotate(-90 173.7 61.6)">39</text>
<text x="178.8" y="61.6" transform="rotate(-90 178.8 61.6)">40</text>
<text x="183.9" y="61.6" transform="rotate(-90 183.9 61.6)">36</text>
<text x="198.2" y="65.8">TP3</text>
<text x="227.1" y="65.5" transform="rotate(-90 227.1 65.5)">4</text>
<text x="229.6" y="65.5" transform="rotate(-90 229.6 65.5)">5</text>
<text x="101.5" y="67.1">4</text>
<text x="156.8" y="68.3">D3</text>
<text x="198.2" y="68.3">TP2</text>
<text x="198.2" y="70.9">TP1</text>
<text x="156.8" y="73.4">30</text>
<text x="156.8" y="75.9">37</text>
<text x="198.2" y="75.9">TP4</text>
<text x="101.5" y="78.5">2</text>
<text x="157.4" y="81">1</text>
<text x="157.4" y="83.6">2</text>
<text x="198.2" y="78.5">TP5</text>
<text x="198.7" y="83.6">21</text>
<text x="236.8" y="83.6">7</text>
<text x="249.9" y="80.7" transform="rotate(-90 249.9 80.7)">4</text>
<text x="157.4" y="86.1">4</text>
<text x="157.4" y="88.6">5</text>
<text x="198.7" y="86.1">22</text>
<text x="198.7" y="88.6">24</text>
<text x="236.8" y="86.1">1</text>
<text x="236.8" y="88.6">5</text>
<text x="101.5" y="95">3</text>
<text x="157.4" y="91.2">6</text>
<text x="157.4" y="93.7">7</text>
<text x="198.7" y="91.2">25</text>
<text x="198.7" y="93.7">26</text>
<text x="236.2" y="93.7">11</text>
<text x="236.8" y="91.2">2</text>
<text x="101.5" y="97.5">4</text>
<text x="101.5" y="100.1">5</text>
<text x="156.8" y="98.8">10</text>
<text x="156.8" y="101.3">11</text>
<text x="157.4" y="96.3">9</text>
<text x="198.7" y="96.3">27</text>
<text x="198.7" y="98.8">29</text>
<text x="236.2" y="96.3">10</text>
<text x="101.5" y="102.6">6</text>
<text x="101.5" y="105.2">7</text>
<text x="101.5" y="107.7">8</text>
<text x="156.8" y="103.9">12</text>
<text x="156.8" y="106.4">14</text>
<text x="198.7" y="103.9">35</text>
<text x="236.8" y="103.9">8</text>
<text x="236.8" y="106.4">9</text>
<text x="100.9" y="112.8">10</text>
<text x="101.5" y="110.2">9</text>
<text x="156.8" y="109">15</text>
<text x="156.8" y="111.5">16</text>
<text x="198.7" y="109">31</text>
<text x="198.7" y="111.5">32</text>
<text x="256.3" y="111.2" transform="rotate(-90 256.3 111.2)">3</text>
<text x="258.8" y="111.8" transform="rotate(-90 258.8 111.8)">13</text>
<text x="261.4" y="111.8" transform="rotate(-90 261.4 111.8)">12</text>
<text x="101.5" y="119.1">1</text>
<text x="156.8" y="114">17</text>
<text x="156.8" y="116.6">19</text>
<text x="156.8" y="119.1">20</text>
<text x="198.7" y="114">34</text>
<text x="198.7" y="119.1">33</text>
<text x="156.3" y="124.2">TP6</text>
<text x="217.1" y="121.7">1</text>
<text x="178.8" y="130.9" transform="rotate(-90 178.8 130.9)">3</text>
<text x="217.1" y="129.3">2</text>
<text x="217.1" y="131.8">3</text>
<text x="120.6" y="135.6">1</text>
<text x="120.6" y="133.1">2</text>
<text x="116.6" y="140.4" transform="rotate(-90 116.6 140.4)">5</text>
<text x="122.5" y="143.3">4</text>
<text x="217.1" y="142">1</text>
<text x="217.1" y="149.6">2</text>
<text x="217.1" y="152.1">3</text>
<text x="120.6" y="167.4">2</text>
<text x="120.6" y="169.9">1</text>
<text x="116.6" y="174.7" transform="rotate(-90 116.6 174.7)">5</text>
<text x="122.5" y="177.5">4</text>
<text x="116.6" y="182.3" transform="rotate(-90 116.6 182.3)">1</text>
</g>
<g font-size="1.4" fill="#006464">
<text x="80.5" y="30.8" transform="rotate(-90 80.5 30.8)">R14</text>
<text x="84.3" y="30.8" transform="rotate(-90 84.3 30.8)">R15</text>
<text x="210" y="81.1" transform="rotate(-90 210 81.1)">R1</text>
<text x="213.8" y="81.1" transform="rotate(-90 213.8 81.1)">R2</text>
<text x="217.7" y="81.1" transform="rotate(-90 217.7 81.1)">R3</text>
<text x="222.7" y="81.1" transform="rotate(-90 222.7 81.1)">R4</text>
<text x="226.5" y="81.1" transform="rotate(-90 226.5 81.1)">R5</text>
<text x="230.4" y="81.1" transform="rotate(-90 230.4 81.1)">R6</text>
<text x="231.3" y="103.4">R7</text>
<text x="231.3" y="108.9">R8</text>
<text x="127.9" y="145.8">R10</text>
<text x="128" y="148.4" transform="rotate(-90 128 148.4)">R9</text>
<text x="127.9" y="180.1">R11</text>
<text x="128" y="183.2" transform="rotate(-90 128 183.2)">R12</text>
</g>
<g font-size="1.1" fill="#006464">
<text x="140" y="20.2">AP63205WU</text>
<text x="123.8" y="29.8">10u</text>
<text x="159.7" y="26.3">100n</text>
<text x="167.5" y="28.3">4.7u</text>
<text x="81.9" y="30.4" transform="rotate(-90 81.9 30.4)">10k</text>
<text x="85.7" y="30.4" transform="rotate(-90 85.7 30.4)">10k</text>
<text x="105.4" y="31.9">Barrel_Jack</text>
<text x="155" y="36.2">22u</text>
<text x="162.7" y="36.2">22u</text>
<text x="36.1" y="42.5">10u</text>
<text x="43.3" y="43">CR1220</text>
<text x="225.4" y="47.9">USB_A</text>
<text x="72.2" y="49.1">DS3231M</text>
<text x="160.1" y="51.4">10u</text>
<text x="167" y="51.4">100n</text>
<text x="185.5" y="51.4">10u</text>
<text x="192.4" y="51.4">100n</text>
<text x="92.2" y="68.7">SEN0528</text>
<text x="211.4" y="81.2" transform="rotate(-90 211.4 81.2)">10k</text>
<text x="215.2" y="81.2" transform="rotate(-90 215.2 81.2)">10k</text>
<text x="219" y="81.2" transform="rotate(-90 219 81.2)">10k</text>
<text x="224.1" y="81.2" transform="rotate(-90 224.1 81.2)">10k</text>
<text x="227.9" y="81.2" transform="rotate(-90 227.9 81.2)">10k</text>
<text x="231.7" y="81.2" transform="rotate(-90 231.7 81.2)">10k</text>
<text x="266.7" y="83.2">10u</text>
<text x="271.8" y="83.2">100n</text>
<text x="110.6" y="84.4">10u</text>
<text x="117.5" y="84.4">100n</text>
<text x="231.2" y="107.3">10k</text>
<text x="231.2" y="104.7">10k</text>
<text x="238.8" y="112.9">SD</text>
<text x="93.1" y="120.5">Display</text>
<text x="179.3" y="131.7">RaspberryPi_Pico</text>
<text x="125.9" y="137.3">LED</text>
<text x="222.4" y="133.5">SEN0114_0</text>
<text x="103" y="139">10u</text>
<text x="108" y="147.2">DMN3009SFG</text>
<text x="126.3" y="148.5" transform="rotate(-90 126.3 148.5)">10k</text>
<text x="128.3" y="144.1">100</text>
<text x="222.4" y="153.8">SEN0114_1</text>
<text x="103" y="173.3">10u</text>
<text x="108.6" y="173.6">SS54</text>
<text x="125.9" y="171.6">POMPE</text>
<text x="128.3" y="178.4">100</text>
<text x="108" y="181.5">DMN3009SFG</text>
<text x="126.3" y="182.8" transform="rotate(-90 126.3 182.8)">10k</text>
</g>
</svg>
